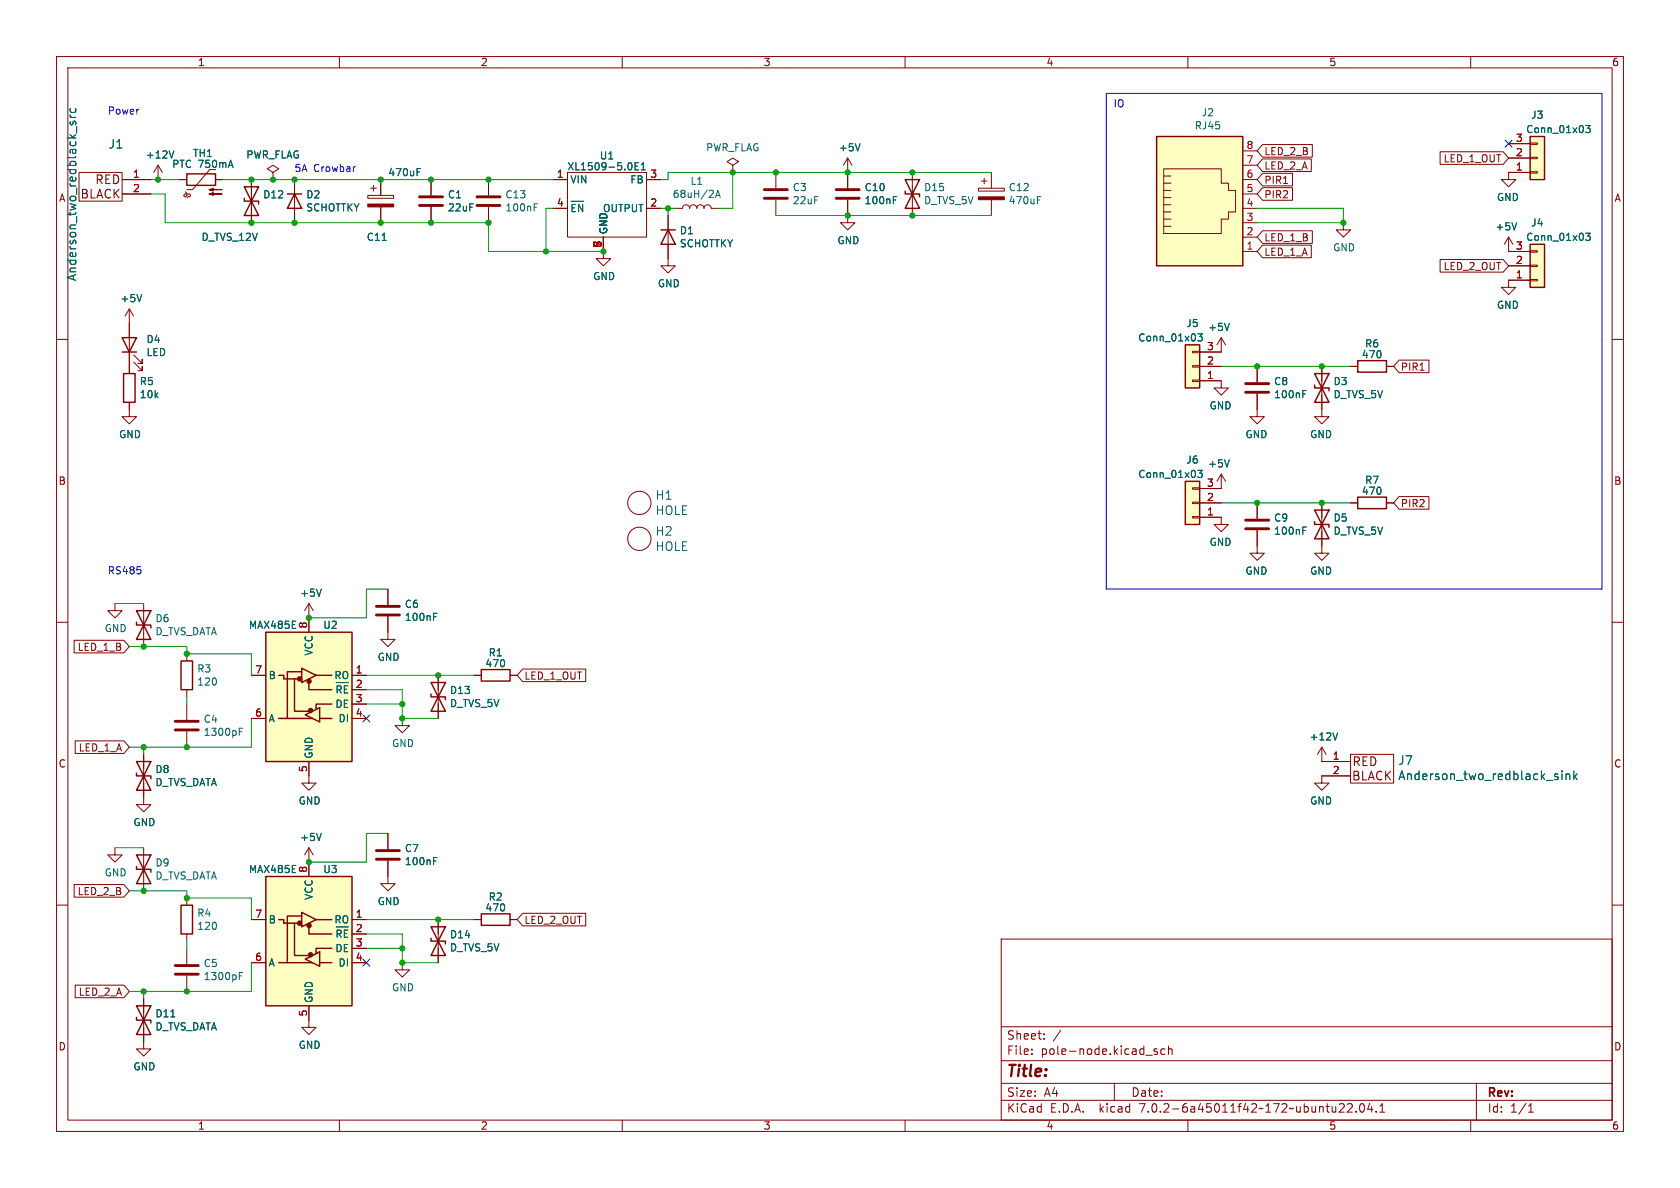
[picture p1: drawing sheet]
<svg xmlns="http://www.w3.org/2000/svg" width="297mm" height="210mm" viewBox="0 0 297 210" stroke-linecap="round" stroke-linejoin="round" font-family="sans-serif">
<g fill="none" stroke="#840000" stroke-width=".18">
<path d="M10 10h277v190h-277zM12 12h273v186h-273zM60 10v2M110 10v2M160 10v2M210 10v2M260 10v2M14 30.5h7.6v5.1h-7.6zM21.6 31.8h5.1M21.6 34.3h5.1M27.9 29.2l-.7 1.3M27.9 29.2v2.6"/>
<path d="M27.9 29.2l.8 1.3M31.7 31.8h1.3M32.8 33.9l.2 .3v.3l-.1 .3h-.3l-.1-.3 .2-.2h.7l.2 .2v.2l-.5 .2M38.1 30h-1l-3.1 3.5h-1M38.1 31.8h1.3M44.4 31.8v7.6M48.3 30.5l1-.7-1-.6-1.1 .6 1.1 .7v1.3M48.3 31.8h.1M52.1 31.8v7.6M65 34.5h4.6v.6h-4.6zM65.5 33.3h1M66 32.8v1"/>
<path d="M67.3 31.8v2.7M67.3 36.6v2.8M76.2 31.8v2.7M76.2 36.6v2.8M86.4 31.8v2.7M86.4 36.6v2.8M97.8 36.8h2.5M97.8 31.8h2.5M100.3 30.5h14v11.4h-14zM114.3 36.8h2.5M114.3 31.8h2.5M118.1 38.1v8.9h1.3l-1.3 1.3-1.3-1.3h1.3"/>
<path d="M119.4 36.8h1.2a.64 .64 0 0 1 .7-.6 .64 .64 0 0 1 .6 .6 .64 .64 0 0 1 .7-.6 .64 .64 0 0 1 .6 .6 .64 .64 0 0 1 .6-.6 .64 .64 0 0 1 .7 .6 .64 .64 0 0 1 .6-.6 .64 .64 0 0 1 .6 .6h1.3M129.5 29.2l1.1-.6-1.1-.7-1 .7 1 .6v1.3M129.5 30.5h.1M137.2 30.5v2.8M137.2 35.3v2.8M149.9 35.3v4.1h1.2l-1.2 1.2-1.3-1.2h1.3M149.9 27.9v5.4M149.9 27.9l-.8 1.3M149.9 27.9l.7 1.3M161.3 30.5v7.6M173 33.3h4.5v.5h-4.5zM173.5 32h1"/>
<path d="M174 31.5v1M175.3 30.5v2.8M175.3 35.3v2.8M205.7 38.7h1.3M205.7 37.5h1.3M205.7 36.2h1.3M205.7 34.9h1.3M205.7 33.7h1.3M205.7 29.8h10.2v2.6h1.3v1.3h1.2v3.8h-1.2v1.2h-1.3v2.6h-10.2zM205.7 32.4h1.3M205.7 31.1h1.3M219.7 36.8h2.5"/>
<path d="M219.7 31.8h2.5M219.7 34.3h2.5M219.7 39.4h2.5M219.7 29.2h2.5M219.7 26.7h2.5M223.2 28.1h8.6v2.2h-8.6l-1-1.1zM223.2 25.6h8.8v2.2h-8.8l-1-1.1zM223.2 30.6h5.3v2.3h-5.3l-1-1.1zM223.2 33.2h5.3v2.2h-5.3l-1-1.1zM237.5 39.4v1.2h1.3l-1.3 1.3-1.3-1.3h1.3M254.6 26.8h11.1l1 1.1-1 1.2h-11.1zM266.7 27.9h3.8"/>
<path d="M266.7 25.4h3.8M270.5 25.3h1.3v.2h-1.3zM270.5 27.8h1.3v.3h-1.3zM270.5 30.4h1.3v.2h-1.3zM270.5 30.5h-3.8v1.3h-1.3l1.3 1.2 1.3-1.2h-1.3M10 60h2M22.9 54.6l-.8 1.3M22.9 54.6v11.4M22.9 54.6l.7 1.3M106.7 41.9v3.8h1.2l-1.2 1.3-1.3-1.3h1.3M205.7 40h1.3M215.9 59.7v2.5h-3.8"/>
<path d="M215.9 59.7l.8 1.3M215.9 59.7l-.8 1.3M219.7 44.5h2.5M219.7 41.9h2.5M223.2 43.3h8.6v2.3h-8.6l-1-1.1zM223.2 40.8h8.8v2.2h-8.8l-1-1.1zM254.6 45.9h11.1l1 1.1-1 1.1h-11.1zM266.7 47h3.8M266.7 41.9v2.6h3.8M266.7 41.9l.8 1.3M266.7 41.9l-.8 1.3M270.5 44.3h1.3v.3h-1.3z"/>
<path d="M270.5 46.9h1.3v.2h-1.3zM270.5 49.4h1.3v.3h-1.3zM270.5 49.5h-3.8v1.3h-1.3l1.3 1.3 1.3-1.3h-1.3M285 60h2M22.9 71.1v2.6h1.2l-1.2 1.2-1.3-1.2h1.3M23.6 64l1.5 1.5v-.7v.7h-.7M23.6 62.7l1.5 1.6v-.8v.8h-.7M210.8 62.1h1.3v.3h-1.3zM210.8 64.6h1.3v.3h-1.3zM210.8 67.2h1.3v.2h-1.3zM212.1 67.3h3.8v1.3h-1.3l1.3 1.3 1.3-1.3h-1.3M212.1 64.8h3.8"/>
<path d="M222.2 69.6v4.1h-1.2l1.2 1.2 1.3-1.2h-1.3M222.2 64.8v2.8M233.7 64.8v8.9h-1.3l1.3 1.2 1.2-1.2h-1.2M238.8 64.8h1.2M245.1 64.8h1.3M247.3 63.7h5.3v2.2h-5.3l-.9-1.1zM210.8 86.2h1.3v.3h-1.3zM210.8 88.8h1.3v.2h-1.3zM210.8 91.3h1.3v.3h-1.3zM212.1 91.4h3.8v1.3h-1.3l1.3 1.3 1.3-1.3h-1.3M212.1 88.9h3.8M215.9 83.8v2.6h-3.8"/>
<path d="M215.9 83.8l.8 1.3M215.9 83.8l-.8 1.3M222.2 93.7v4.1h-1.2l1.2 1.3 1.3-1.3h-1.3M222.2 88.9v2.8M233.7 88.9v8.9h-1.3l1.3 1.3 1.2-1.3h-1.2M238.8 88.9h1.2M245.1 88.9h1.3M247.3 87.8h5.3v2.2h-5.3l-.9-1.1zM10 110h2M13.1 113.2h8.8l1 1.1-1 1.1h-8.8zM20.3 106.7v1.3h1.3l-1.3 1.2-1.3-1.2h1.3M25.4 106.7v7.6"/>
<path d="M33 115.6v1.2M44.4 119.4h2.6M53.3 118.7h.1M54.6 106.7v5.1M54.6 106.7l-.8 1.3M54.6 106.7l.8 1.3M62.2 119.4h2.6M68.6 109v4h1.2l-1.2 1.3-1.3-1.3h1.3M68.6 104.1v2.8M77.5 119.4v7.6M83.8 119.4h1.3M90.2 119.4h1.2"/>
<path d="M92.4 118.3h11.1v2.2h-11.1l-1-1.1zM285 110h2M13.3 131h8.6l1 1.1-1 1.1h-8.6zM25.4 133.4v8.8h1.3l-1.3 1.3-1.3-1.3h1.3M33 121.9v1.3M33 124.5v2.8M33 129.3v2.8M44.4 127h2.6M54.6 134.6v3.8h1.3l-1.3 1.3-1.3-1.3h1.3M62.2 121.9h2.6M62.2 124.5h2.6M62.2 127h2.6"/>
<path d="M71.1 127v1.3h1.3l-1.3 1.2-1.3-1.2h1.3M233.7 132.1v2.5h5.1M233.7 132.1l-.8 1.3M233.7 132.1l.7 1.3M238.8 133.4h7.6v5h-7.6zM238.8 137.2h-5.1v1.2h-1.3l1.3 1.3 1.2-1.3h-1.2M10 160h2M13.1 156.4h8.8l1 1.1-1 1.1h-8.8zM20.3 149.9v1.2h1.3l-1.3 1.3-1.3-1.3h1.3M25.4 149.9v7.6M33 158.8v1.2M54.6 149.9v5"/>
<path d="M54.6 149.9l-.8 1.2M54.6 149.9l.8 1.2M68.6 152.1v4.1h1.2l-1.2 1.3-1.3-1.3h1.3M68.6 147.3v2.8M285 160h2M13.3 174.1h8.6l1 1.2-1 1.1h-8.6zM25.4 176.5v8.9h1.3l-1.3 1.3-1.3-1.3h1.3M33 165.1v1.3M33 167.6v2.8M33 172.5v2.8M44.4 162.6h2.6M44.4 170.2h2.6"/>
<path d="M53.3 161.9h.1M54.6 177.8v3.8h1.3l-1.3 1.3-1.3-1.3h1.3M62.2 162.6h2.6M62.2 165.1h2.6M62.2 167.6h2.6M62.2 170.2h2.6M71.1 170.2v1.3h1.3l-1.3 1.2-1.3-1.2h1.3M77.5 162.6v7.6M83.8 162.6h1.3M90.2 162.6h1.2M92.4 161.4h11.1v2.3h-11.1l-1-1.1zM177 166h108v32h-108z"/>
<path d="M60 198v2M110 198v2M160 198v2M177 194.5h108M177 191.5h108M177 187.5h108M177 181.5h108M182.4 186.3v.1M182.4 185.5v.1M184.6 183.6v.1M184.6 182.8v.1M197 191.5v3"/>
<path d="M204.6 185.5l-.4-.1-.2 .2 .1 .2 .5 .2v.3h-.6M205.9 185.5l-.4-.1-.3 .3v.4l.2 .2h.5M206.6 185.5l.2-.1 .3 .1 .1 .9M206.6 184.9v1.5M210 198v2M237.5 195.2l.1 .2v.3l-.9 .9h.9M238.2 195.2l.6-.1 .2 .1 .1 .3-1 1.1h1M239.7 196.5v.1M240.5 195.2l.2-.1a.81 .81 0 0 1 .6 .6 .81 .81 0 0 1-.3 .8l-.1 .1a.81 .81 0 0 1-.4-1.4zM242.1 195l-.3 1.1h.9M242.5 195.6v1M243.3 196.5v.1"/>
<path d="M243.9 196.6h.9M243.9 195.5l.5-.4v1.5M260 198v2M261 191.5v6.5M270.2 196.6h.9M270.2 195.5l.4-.4v1.5"/>
<circle cx="113" cy="95.3" r="2.06"/>
<circle cx="113" cy="88.9" r="2.06"/>
</g>
<g fill="none" stroke="#006464" stroke-width=".18">
<path d="M12.5 19.2l-.1 .4 .3 .3h.4l.2-.2v-.5M12.4 20.3l.1 .3 .2 .2M12.4 20.8h1M12.5 21.5l-.1 .3 .2 .3 .2-.1 .2-.5h.3v.6M30.7 26.7l-.4 1.2M40.8 28.3l.4 1.3M73.7 29.8h.6M94.4 36h.6M101 35.6h2.2M101.7 36.1h-.6v1.3M103 36.1v1.3l-.7-1.3v1.3M112.3 29.4h.4"/>
<path d="M112.9 28.8h-.6v1.2h.6M113.4 30h.7M113.4 29.1l.3-.3v1.2M126.5 34.9l.4-1.3 .4 1.3M126.6 34.5h.6M152.1 25.4l-.5 1.3M157.9 34.8h.6M183.4 34.8h.6M268.1 39.4l-.4 1.2M280.3 22.2h.8l-.4 .5 .4 .1v.5l-.2 .1-.6-.1M25.1 52.1l-.5 1.2M211.8 59h.7l-.4 .5 .4 .1v.6l-.2 .1-.5-.1"/>
<path d="M217.3 57.2l-.4 1.2M280.3 41.2h.8l-.4 .5 .4 .1v.6l-.2 .1-.6-.1M230.3 69h.6M211.8 83.1h.7l-.4 .5 .4 .1v.6l-.2 .1-.5-.1M217.3 81.3l-.4 1.3M230.3 93.2h.6M56.8 104.1l-.4 1.3M76.7 108.4h.6M42.3 129.3h.4M42.3 128.7h.6M60.3 121.5l-.2-.3h-.5v1.3M61.5 121.2h-.6v1.3"/>
<path d="M236.5 129.5l-.4 1.3M276.1 136.3v.1M276.1 136.8v1M276.9 136.8v1M276.9 136.9l.2-.1 .3 .1 .1 .9M278.2 136.3v1.5M278.4 137.2l.4 .6M278.8 136.8l-.6 .6M56.8 147.3l-.4 1.3M76.7 151.6h.6M42.3 172.5h.4M42.3 171.9h.6"/>
<path d="M60.3 164.7l-.2-.3h-.5v1.3M61.5 164.4h-.6v1.3"/>
</g>
<g fill="none" stroke="#840000" stroke-width=".25">
<path d="M33 30.7h5.1v2.1h-5.1zM43.2 35.1v.5h2.5v.5M43.2 33l2.5 5.1h-2.5l2.5-5.1zM50.8 34.3h2.5M52.1 34.3l1.2 2.5h-2.5zM160 33.8v.5h2.6v.5M160 31.8l2.6 5h-2.6l2.6-5zM204.5 24.1h15.2v22.9h-15.2zM270.5 24.1h2.5v7.7h-2.5zM21.6 59.7h2.5l-1.2 2.5zM116.8 40.6h2.6M118.1 40.6l1.3 2.6h-2.6z"/>
<path d="M270.5 43.2h2.5v7.6h-2.5zM21.6 62.2h2.5M21.8 66h2.1v5.1h-2.1zM209.5 61h2.6v7.6h-2.6zM232.4 68.1v.5h2.5v.5M232.4 66l2.5 5.1h-2.5l2.5-5.1zM240 63.8h5.1v2h-5.1zM209.5 85.1h2.6v7.6h-2.6zM232.4 92.2v.5h2.5v.5M232.4 90.2l2.5 5.1h-2.5l2.5-5.1zM240 87.9h5.1v2h-5.1zM24.1 110v.5h2.6v.5"/>
<path d="M24.1 108l2.6 5h-2.6l2.6-5zM32 116.8h2v5.1h-2zM47 111.8h15.2v22.8h-15.2zM49.3 119.4h.9v.6h2.5M53.3 118.7h-2.5v8.3M53.3 118.1l2.6 1.3-2.6 1.3zM55.9 119.4h2.8M85.1 118.4h5.1v2h-5.1zM24.1 136.7v.5h2.6v.5M24.1 134.6l2.6 5.1h-2.6l2.6-5.1zM49.3 127h5.9M52.1 120v5.7h2.5"/>
<path d="M54 126.4l2.5-1.3v2.5zM54.6 120.7v1.2h4.1M55.9 125.1v.3M56.5 127h2.2M58.7 124.5h-2.8v.6M76.2 122.7v.5h2.5v.5M76.2 120.7l2.5 5h-2.5l2.5-5zM24.1 153.2v.5h2.6v.5M24.1 151.1l2.6 5.1h-2.6l2.6-5.1zM47 154.9h15.2v22.9h-15.2zM24.1 179.8v.5h2.6v.5M24.1 177.8l2.6 5.1h-2.6l2.6-5.1z"/>
<path d="M32 160h2v5.1h-2zM49.3 162.6h.9v.6h2.5M49.3 170.2h5.9M52.1 163.2v5.7h2.5M53.3 161.9h-2.5v8.3M53.3 161.3l2.6 1.3-2.6 1.2zM54 169.5l2.5-1.2v2.5zM54.6 163.8v1.3h4.1M55.9 168.3v.3M55.9 162.6h2.8M56.5 170.2h2.2M58.7 167.6h-2.8v.7"/>
<path d="M76.2 165.9v.5h2.5v.5M76.2 163.8l2.5 5.1h-2.5l2.5-5.1zM85.1 161.5h5.1v2.1h-5.1z"/>
</g>
<g fill="none" stroke="#840000" stroke-width=".51">
<path d="M74.2 36.3h4M74.2 34.8h4M84.3 36.3h4.1M84.3 34.8h4.1M135.1 35.1h4.1M135.1 33.5h4.1M147.8 35.1h4.1M147.8 33.5h4.1M220.2 69.3h4.1M220.2 67.8h4.1M220.2 93.5h4.1M220.2 91.9h4.1"/>
<path d="M66.5 108.7h4.1M66.5 107.2h4.1M31 129h4.1M31 127.5h4.1M66.5 151.9h4.1M66.5 150.4h4.1M31 172.2h4.1M31 170.7h4.1"/>
</g>
<g fill="#ffffc2" stroke="#ffffc2" stroke-width=".18">
<path d="M270.5 43.2h2.5v7.6h-2.5z"/>
<path d="M270.5 24.1h2.5v7.7h-2.5z"/>
<path d="M47 111.8h15.2v22.8h-15.2z"/>
<path d="M47 154.9h15.2v22.9h-15.2z"/>
<path d="M209.5 61h2.6v7.6h-2.6z"/>
<path d="M209.5 85.1h2.6v7.6h-2.6z"/>
<path d="M204.5 24.1h15.2v22.9h-15.2z"/>
</g>
<g fill="#840000" stroke="#840000" stroke-width=".25">
<circle cx="54.9" cy="125.6" r=".36"/>
<circle cx="54.6" cy="120.4" r=".36"/>
<circle cx="53" cy="120" r=".36"/>
<circle cx="54.9" cy="168.8" r=".36"/>
<circle cx="54.6" cy="163.6" r=".36"/>
<circle cx="53" cy="163.2" r=".36"/>
</g>
<g fill="#840000" stroke="#840000" stroke-width=".18">
<path d="M173 34.8h4.5v.5h-4.5z"/>
<path d="M37 34.3l.7-.3v.5l-.7-.2h2.2z"/>
<path d="M37 33.5l.7-.2v.5l-.7-.3h2.2z"/>
<path d="M65 36.1h4.6v.5h-4.6z"/>
</g>
<path d="M195.6 16.5h87.6v87.6h-87.6zM62.7 29.5h.1" fill="none" stroke="#0000c2" stroke-width=".18"/>
<g fill="none" stroke="#009600" stroke-width=".18">
<path d="M26.7 31.8h5M26.7 34.3h2.5v5.1h57.2v5.1h20.3M39.4 31.8h58.4M97.8 36.8h-1.3v7.7M116.8 36.8h2.6M118.1 36.8v1.3M129.5 30.5v6.3h-2.5M137.2 38.1h38.1M175.3 30.5h-57.2v1.3h-1.3M222.2 36.8h15.3v2.6h-15.3M215.9 64.8h22.9M215.9 88.9h22.9"/>
<path d="M20.3 106.7h5.1M22.9 114.3h10.1v1.3h11.4v3.8M64.8 119.4h19M68.6 104.1h-3.8v5.1h-10.2M25.4 132.1v1.3M33 123.2v1.3M44.4 127v5.1h-21.5M64.8 121.9h6.3v5.1h6.4M64.8 124.5h6.3M20.3 149.9h5.1M22.9 157.5h10.1v1.3h11.4v3.8M68.6 147.3h-3.8v5.1h-10.2"/>
<path d="M25.4 175.3v1.2M33 166.4v1.2M44.4 170.2v5.1h-21.5M64.8 165.1h6.3v5.1h6.4M64.8 167.6h6.3M64.8 162.6h19"/>
</g>
<path d="M266.1 24.8l1.2 1.2M267.3 24.8l-1.2 1.2M64.2 126.4l1.2 1.2M65.4 126.4l-1.2 1.2M64.2 169.6l1.2 1.2M65.4 169.6l-1.2 1.2" fill="none" stroke="#000084" stroke-width=".18"/>
<g fill="#009600" stroke="#009600" stroke-width=".18">
<circle cx="67.3" cy="31.8" r=".46"/>
<circle cx="52.1" cy="31.8" r=".46"/>
<circle cx="52.1" cy="39.4" r=".46"/>
<circle cx="27.9" cy="31.8" r=".46"/>
<circle cx="44.4" cy="39.4" r=".46"/>
<circle cx="44.4" cy="31.8" r=".46"/>
<circle cx="48.3" cy="31.8" r=".46"/>
<circle cx="76.2" cy="31.8" r=".46"/>
<circle cx="67.3" cy="39.4" r=".46"/>
<circle cx="54.6" cy="152.4" r=".46"/>
<circle cx="71.1" cy="167.6" r=".46"/>
<circle cx="77.5" cy="162.6" r=".46"/>
<circle cx="71.1" cy="170.2" r=".46"/>
<circle cx="25.4" cy="114.3" r=".46"/>
<circle cx="33" cy="132.1" r=".46"/>
<circle cx="25.4" cy="132.1" r=".46"/>
<circle cx="33" cy="115.6" r=".46"/>
<circle cx="25.4" cy="157.5" r=".46"/>
<circle cx="33" cy="175.3" r=".46"/>
<circle cx="25.4" cy="175.3" r=".46"/>
<circle cx="33" cy="158.8" r=".46"/>
<circle cx="71.1" cy="127" r=".46"/>
<circle cx="54.6" cy="109.2" r=".46"/>
<circle cx="71.1" cy="124.5" r=".46"/>
<circle cx="77.5" cy="119.4" r=".46"/>
<circle cx="118.1" cy="36.8" r=".46"/>
<circle cx="137.2" cy="30.5" r=".46"/>
<circle cx="149.9" cy="30.5" r=".46"/>
<circle cx="129.5" cy="30.5" r=".46"/>
<circle cx="149.9" cy="38.1" r=".46"/>
<circle cx="106.7" cy="44.5" r=".46"/>
<circle cx="96.5" cy="44.5" r=".46"/>
<circle cx="76.2" cy="39.4" r=".46"/>
<circle cx="86.4" cy="31.8" r=".46"/>
<circle cx="86.4" cy="39.4" r=".46"/>
<circle cx="222.2" cy="88.9" r=".46"/>
<circle cx="233.7" cy="88.9" r=".46"/>
<circle cx="233.7" cy="64.8" r=".46"/>
<circle cx="161.3" cy="38.1" r=".46"/>
<circle cx="161.3" cy="30.5" r=".46"/>
<circle cx="222.2" cy="64.8" r=".46"/>
<circle cx="237.5" cy="39.4" r=".46"/>
</g>
<text font-size="2.8" fill="#840000" x="178" y="190.8">Title:</text>
<g font-size="2.1" fill="#006464">
<text x="19.2" y="26.4">J1</text>
<text x="13.7" y="49.7" transform="rotate(-90 13.7 49.7)">Anderson_two_redblack_src</text>
<text x="115.8" y="88.5">H1</text>
<text x="115.8" y="91.2">HOLE</text>
<text x="115.8" y="94.9">H2</text>
<text x="115.8" y="97.5">HOLE</text>
<text x="247.1" y="135.4">J7</text>
<text x="247.1" y="138.1">Anderson_two_redblack_sink</text>
</g>
<g font-size="2.1" fill="#840000">
<text x="14.1" y="35.3">BLACK</text>
<text x="16.8" y="32.8">RED</text>
<text x="239" y="135.6">RED</text>
<text x="238.9" y="138.2">BLACK</text>
<text x="178" y="183.9">Sheet:</text>
<text x="186.2" y="183.9">/</text>
<text x="178" y="186.6">File:</text>
<text x="184" y="186.6">pole-node.kicad_sch</text>
<text x="178" y="196.8">KiCad</text>
<text x="178" y="194">Size:</text>
<text x="184.6" y="194">A4</text>
<text x="185.7" y="196.8">E.D.A.</text>
<text x="194.4" y="196.8">kicad</text>
<text x="200" y="194">Date:</text>
<text x="201.5" y="196.8">7.0.2-6a45011f42~172~ubuntu22.04.1</text>
<text x="263" y="194.2">Rev:</text>
<text x="263" y="196.8">Id:</text>
<text x="267" y="196.8">1/1</text>
</g>
<g font-size="1.8" fill="#840000">
<text x="35" y="11.8">1</text>
<text x="85" y="11.8">2</text>
<text x="135" y="11.8">3</text>
<text x="185" y="11.8">4</text>
<text x="235" y="11.8">5</text>
<text x="285" y="11.8">6</text>
<text x="223.5" y="27.6">LED_2_B</text>
<text x="255.1" y="28.9">LED_1_OUT</text>
<text x="10.4" y="35.8">A</text>
<text x="223.5" y="30.1">LED_2_A</text>
<text x="223.5" y="32.7">PIR1</text>
<text x="223.5" y="35.2">PIR2</text>
<text x="285.4" y="35.8">A</text>
<text x="223.5" y="45.4">LED_1_A</text>
<text x="223.5" y="42.8">LED_1_B</text>
<text x="255.1" y="47.9">LED_2_OUT</text>
<text x="247.6" y="65.7">PIR1</text>
<text x="10.3" y="85.8">B</text>
<text x="247.6" y="89.8">PIR2</text>
<text x="285.3" y="85.8">B</text>
<text x="13.6" y="115.2">LED_1_B</text>
<text x="92.7" y="120.3">LED_1_OUT</text>
<text x="10.3" y="135.8">C</text>
<text x="13.8" y="133">LED_1_A</text>
<text x="285.3" y="135.8">C</text>
<text x="13.6" y="158.4">LED_2_B</text>
<text x="92.7" y="163.5">LED_2_OUT</text>
<text x="13.8" y="176.2">LED_2_A</text>
<text x="10.3" y="185.8">D</text>
<text x="285.3" y="185.8">D</text>
<text x="35" y="199.8">1</text>
<text x="85" y="199.8">2</text>
<text x="135" y="199.8">3</text>
<text x="185" y="199.8">4</text>
<text x="235" y="199.8">5</text>
<text x="285" y="199.8">6</text>
</g>
<g font-size="1.8" fill="#0000c2">
<text x="19" y="20.3">Power</text>
<text x="196.8" y="19.1">IO</text>
<text x="52.1" y="30.5">5A Crowbar</text>
<text x="19" y="101.6">RS485</text>
</g>
<g font-size="1.8" fill="#006464">
<text x="211.1" y="23">RJ45</text>
<text x="212.4" y="20.7">J2</text>
<text x="269.8" y="23.7">Conn_01x03</text>
<text x="270.6" y="21.1">J3</text>
<text x="25.7" y="28.2">+12V</text>
<text x="30.4" y="29.8">PTC 750mA</text>
<text x="34.1" y="27.9">TH1</text>
<text x="43.5" y="28.2">PWR_FLAG</text>
<text x="106" y="28.3">U1</text>
<text x="124.8" y="26.9">PWR_FLAG</text>
<text x="148.2" y="26.9">+5V</text>
<text x="46.5" y="35.2">D12</text>
<text x="54.1" y="35.2">D2</text>
<text x="68.6" y="31.3">470uF</text>
<text x="79.1" y="35.2">C1</text>
<text x="89.3" y="35.2">C13</text>
<text x="100.2" y="30.3">XL1509-5.0E1</text>
<text x="100.8" y="32.6">VIN</text>
<text x="111.3" y="32.6">FB</text>
<text x="118.9" y="35.1">68uH/2A</text>
<text x="122" y="32.8">L1</text>
<text x="140.1" y="33.9">C3</text>
<text x="152.8" y="33.9">C10</text>
<text x="163.3" y="33.9">D15</text>
<text x="178.3" y="33.9">C12</text>
<text x="264.6" y="35.7">GND</text>
<text x="54.1" y="37.5">SCHOTTKY</text>
<text x="79.1" y="37.5">22uF</text>
<text x="89.3" y="37.5">100nF</text>
<text x="100.8" y="38.3">~{EN}</text>
<text x="106.5" y="37.7">OUTPUT</text>
<text x="107.5" y="41.4" transform="rotate(-90 107.5 41.4)">GND</text>
<text x="120.1" y="41.6">D1</text>
<text x="140.1" y="36.3">22uF</text>
<text x="152.8" y="36.3">100nF</text>
<text x="163.3" y="36.3">D_TVS_5V</text>
<text x="178.3" y="36.3">470uF</text>
<text x="264.3" y="40.9">+5V</text>
<text x="270.6" y="40.2">J4</text>
<text x="35.6" y="42.7">D_TVS_12V</text>
<text x="64.8" y="42.7">C11</text>
<text x="120.1" y="43.9">SCHOTTKY</text>
<text x="148" y="43.3">GND</text>
<text x="235.6" y="44.6">GND</text>
<text x="269.8" y="42.7">Conn_01x03</text>
<text x="21.2" y="53.6">+5V</text>
<text x="104.8" y="49.7">GND</text>
<text x="116.2" y="50.9">GND</text>
<text x="209.7" y="58">J5</text>
<text x="213.5" y="58.7">+5V</text>
<text x="264.6" y="54.7">GND</text>
<text x="25.8" y="60.8">D4</text>
<text x="25.8" y="63.1">LED</text>
<text x="201.2" y="60.5">Conn_01x03</text>
<text x="240.7" y="63.5">470</text>
<text x="241.3" y="61.6">R6</text>
<text x="24.6" y="68.2">R5</text>
<text x="24.6" y="70.5">10k</text>
<text x="225.2" y="68.2">C8</text>
<text x="225.2" y="70.5">100nF</text>
<text x="235.7" y="68.2">D3</text>
<text x="235.7" y="70.5">D_TVS_5V</text>
<text x="21" y="77.6">GND</text>
<text x="213.8" y="72.5">GND</text>
<text x="220.1" y="77.6">GND</text>
<text x="231.6" y="77.6">GND</text>
<text x="209.7" y="82.1">J6</text>
<text x="213.5" y="82.8">+5V</text>
<text x="201.2" y="84.6">Conn_01x03</text>
<text x="240.7" y="87.6">470</text>
<text x="241.3" y="85.7">R7</text>
<text x="225.2" y="92.4">C9</text>
<text x="225.2" y="94.7">100nF</text>
<text x="235.7" y="92.4">D5</text>
<text x="235.7" y="94.7">D_TVS_5V</text>
<text x="213.8" y="96.7">GND</text>
<text x="220.1" y="101.7">GND</text>
<text x="231.6" y="101.7">GND</text>
<text x="53" y="105.7">+5V</text>
<text x="71.5" y="107.6">C6</text>
<text x="18.4" y="111.9">GND</text>
<text x="27.4" y="110.1">D6</text>
<text x="27.4" y="112.5">D_TVS_DATA</text>
<text x="43.9" y="111.3">MAX485E</text>
<text x="57.1" y="111.3">U2</text>
<text x="71.5" y="109.9">100nF</text>
<text x="34.8" y="119">R3</text>
<text x="55.4" y="116" transform="rotate(-90 55.4 116)">VCC</text>
<text x="66.7" y="117">GND</text>
<text x="85.8" y="118.1">470</text>
<text x="86.3" y="116.2">R1</text>
<text x="34.8" y="121.3">120</text>
<text x="47.5" y="120.2">B</text>
<text x="59" y="120.2">RO</text>
<text x="59.2" y="123.4">~{RE}</text>
<text x="59.2" y="125.3">DE</text>
<text x="79.5" y="122.8">D13</text>
<text x="79.5" y="125.2">D_TVS_5V</text>
<text x="35.9" y="127.9">C4</text>
<text x="35.9" y="130.2">1300pF</text>
<text x="47.5" y="127.8">A</text>
<text x="59.7" y="127.8">DI</text>
<text x="231.5" y="131.1">+12V</text>
<text x="27.4" y="136.8">D8</text>
<text x="55.4" y="134.1" transform="rotate(-90 55.4 134.1)">GND</text>
<text x="69.2" y="132.2">GND</text>
<text x="27.4" y="139.1">D_TVS_DATA</text>
<text x="52.7" y="142.4">GND</text>
<text x="231.6" y="142.4">GND</text>
<text x="23.5" y="146.2">GND</text>
<text x="53" y="148.8">+5V</text>
<text x="18.4" y="155.1">GND</text>
<text x="27.4" y="153.3">D9</text>
<text x="27.4" y="155.6">D_TVS_DATA</text>
<text x="43.9" y="154.5">MAX485E</text>
<text x="57.1" y="154.5">U3</text>
<text x="71.5" y="150.8">C7</text>
<text x="71.5" y="153.1">100nF</text>
<text x="55.4" y="159.2" transform="rotate(-90 55.4 159.2)">VCC</text>
<text x="66.7" y="160.2">GND</text>
<text x="85.8" y="161.3">470</text>
<text x="86.3" y="159.4">R2</text>
<text x="34.8" y="162.2">R4</text>
<text x="34.8" y="164.5">120</text>
<text x="47.5" y="163.4">B</text>
<text x="59" y="163.4">RO</text>
<text x="59.2" y="166.5">~{RE}</text>
<text x="79.5" y="166">D14</text>
<text x="35.9" y="171.1">C5</text>
<text x="35.9" y="173.4">1300pF</text>
<text x="47.5" y="171">A</text>
<text x="59.2" y="168.5">DE</text>
<text x="59.7" y="171">DI</text>
<text x="79.5" y="168.3">D_TVS_5V</text>
<text x="27.4" y="180">D11</text>
<text x="55.4" y="177.3" transform="rotate(-90 55.4 177.3)">GND</text>
<text x="69.2" y="175.4">GND</text>
<text x="27.4" y="182.3">D_TVS_DATA</text>
<text x="52.7" y="185.6">GND</text>
<text x="23.5" y="189.4">GND</text>
</g>
<g font-size="1.8" fill="#a90000">
<text x="220.3" y="29">7</text>
<text x="220.3" y="26.4">8</text>
<text x="267.9" y="27.7">2</text>
<text x="267.9" y="25.1">3</text>
<text x="23.5" y="31.5">1</text>
<text x="23.5" y="34">2</text>
<text x="98.4" y="31.5">1</text>
<text x="114.9" y="31.5">3</text>
<text x="220.3" y="34">5</text>
<text x="220.3" y="31.5">6</text>
<text x="267.9" y="30.2">1</text>
<text x="98.4" y="36.6">4</text>
<text x="114.9" y="36.6">2</text>
<text x="220.3" y="41.7">2</text>
<text x="220.3" y="39.1">3</text>
<text x="220.3" y="36.6">4</text>
<text x="106.4" y="43.8" transform="rotate(-90 106.4 43.8)">7</text>
<text x="220.3" y="44.2">1</text>
<text x="267.9" y="46.7">2</text>
<text x="267.9" y="44.2">3</text>
<text x="267.9" y="49.3">1</text>
<text x="213.3" y="64.5">2</text>
<text x="213.3" y="62">3</text>
<text x="213.3" y="67.1">1</text>
<text x="213.3" y="88.6">2</text>
<text x="213.3" y="86.1">3</text>
<text x="213.3" y="91.2">1</text>
<text x="54.4" y="111.2" transform="rotate(-90 54.4 111.2)">8</text>
<text x="45.1" y="119.1">7</text>
<text x="62.8" y="119.1">1</text>
<text x="62.8" y="121.7">2</text>
<text x="62.8" y="124.2">3</text>
<text x="45.1" y="126.7">6</text>
<text x="62.8" y="126.7">4</text>
<text x="54.4" y="136.6" transform="rotate(-90 54.4 136.6)">5</text>
<text x="235.6" y="134.4">1</text>
<text x="235.6" y="136.9">2</text>
<text x="54.4" y="154.3" transform="rotate(-90 54.4 154.3)">8</text>
<text x="45.1" y="162.3">7</text>
<text x="62.8" y="162.3">1</text>
<text x="62.8" y="164.8">2</text>
<text x="62.8" y="167.4">3</text>
<text x="45.1" y="169.9">6</text>
<text x="62.8" y="169.9">4</text>
<text x="54.4" y="179.7" transform="rotate(-90 54.4 179.7)">5</text>
</g>
</svg>
